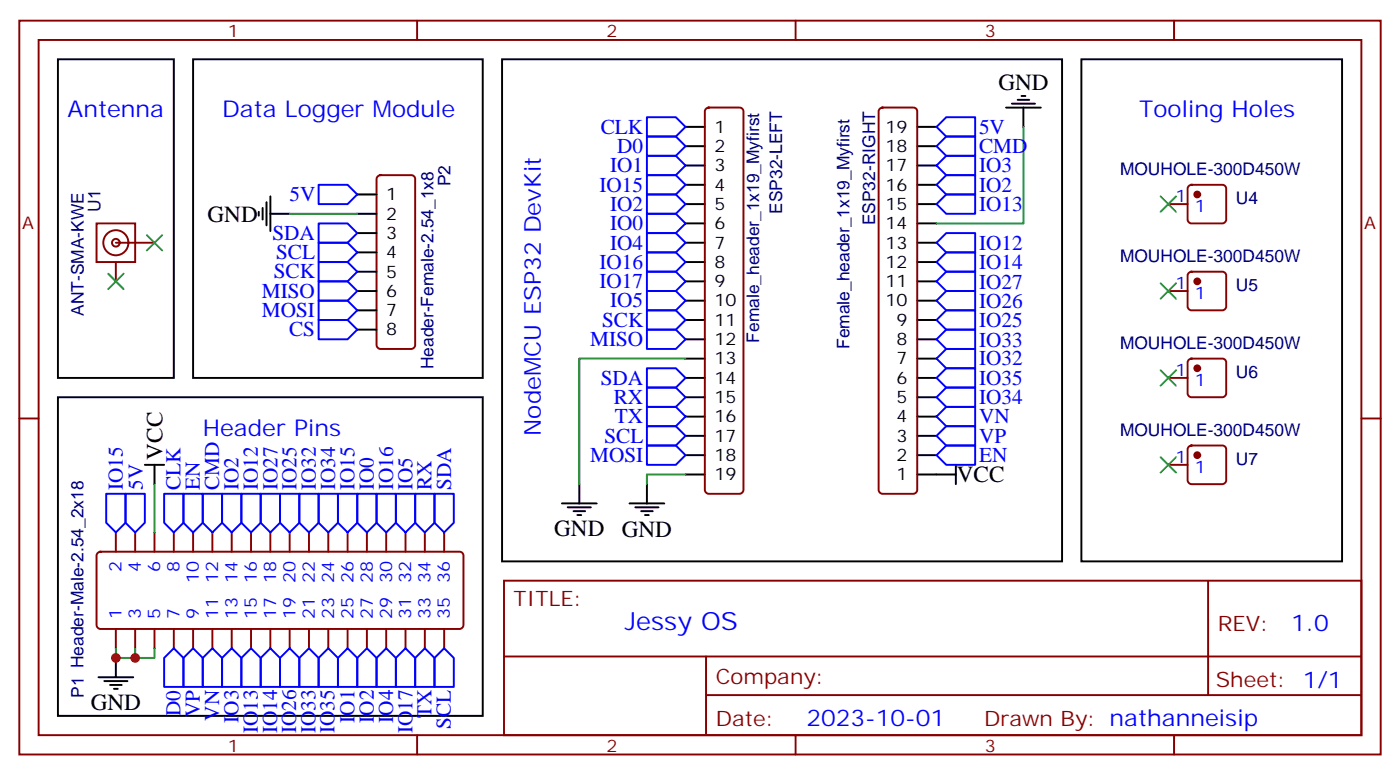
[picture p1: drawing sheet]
<svg xmlns="http://www.w3.org/2000/svg" width="256mm" height="141mm" viewBox="0 0 256 141" stroke-linecap="round" stroke-linejoin="round" font-family="sans-serif">
<g fill="none" stroke="#870000" stroke-width=".35">
<path d="M3.5 3.8h248.7v134h-248.7zM7.1 7.3h241.6v127h-241.6zM76.2 3.8v3.5M129 19.9l.5-.3h5.6a.71 .71 0 0 1 .7 .8v69.1a.76 .76 0 0 1-.7 .7h-5.6a.76 .76 0 0 1-.7-.7v-69.1zM145.3 3.8v3.5M160.7 19.9l.5-.3h5.7a.71 .71 0 0 1 .7 .8v69.1a.76 .76 0 0 1-.7 .7h-5.7a.76 .76 0 0 1-.7-.7v-69.1zM214.5 3.8v3.5M69 32.2l.5-.2h5.6a.71 .71 0 0 1 .7 .7v30.3a.76 .76 0 0 1-.7 .7h-5.6a.76 .76 0 0 1-.7-.7v-30.3zM213.4 37.3h3.6M217.2 34l.5-.2h5.6a.71 .71 0 0 1 .7 .7v5.6a.76 .76 0 0 1-.7 .7h-5.6a.76 .76 0 0 1-.7-.7v-5.6zM17.6 40.8h7.1v7.1h-7.1zM21.2 44.3h7"/>
<path d="M21.2 47.9v3.5M213.4 53.2h3.6M217.2 49.8l.5-.2h5.6a.71 .71 0 0 1 .7 .7v5.7a.76 .76 0 0 1-.7 .7h-5.6a.76 .76 0 0 1-.7-.7v-5.7zM3.5 76.4h3.6M213.4 69h3.6M217.2 65.7l.5-.2h5.6a.71 .71 0 0 1 .7 .7v5.7a.76 .76 0 0 1-.7 .7h-5.6a.76 .76 0 0 1-.7-.7v-5.7zM248.7 76.4h3.5M21.2 97.3v3.5M24.7 97.3v3.5M28.2 97.3v3.5M31.7 97.3v3.5M35.3 97.3v3.5"/>
<path d="M38.8 97.3v3.5M42.3 97.3v3.5M45.9 97.3v3.5M49.4 97.3v3.5M52.9 97.3v3.5M56.4 97.3v3.5M60 97.3v3.5M63.5 97.3v3.5M67 97.3v3.5M70.6 97.3v3.5M74.1 97.3v3.5M77.6 97.3v3.5"/>
<path d="M81.1 97.3v3.5M213.4 84.9h3.6M217.2 81.6l.5-.2h5.6a.71 .71 0 0 1 .7 .7v5.6a.76 .76 0 0 1-.7 .7h-5.6a.76 .76 0 0 1-.7-.7v-5.6zM17.9 101l.4-.2h65.7a.71 .71 0 0 1 .7 .7v12.7a.76 .76 0 0 1-.7 .7h-65.7a.76 .76 0 0 1-.7-.7v-12.7zM21.2 114.9v3.5M24.7 114.9v3.5M28.2 114.9v3.5M31.7 114.9v3.5M35.3 114.9v3.5M38.8 114.9v3.5M42.3 114.9v3.5M45.9 114.9v3.5"/>
<path d="M49.4 114.9v3.5M52.9 114.9v3.5M56.4 114.9v3.5M60 114.9v3.5M63.5 114.9v3.5M67 114.9v3.5M70.6 114.9v3.5M74.1 114.9v3.5M77.6 114.9v3.5M81.1 114.9v3.5M92.1 106.1h156.6v28.2h-156.6zM92.1 119.9h156.5"/>
<path d="M129 119.9v14.1M220.7 106.1v20.9M76.2 134.3v3.5M129 127h119.6M145.3 134.3v3.5M214.5 134.3v3.5"/>
<circle cx="21.2" cy="44.3" r="2.29"/>
<circle cx="21.2" cy="44.3" r=".71"/>
</g>
<g fill="none" stroke="#000" stroke-width=".35">
<path d="M10.6 10.8h21.1v58.2h-21.1zM35.3 10.8h52.9v58.2h-52.9zM91.7 10.8h102.3v91.8h-102.3zM183.8 19.6h6.3M184.9 18.9h4.2M185.9 18.2h2.1M186.6 17.5h.7M187 19.6v3.6M197.6 10.8h47.6v91.8h-47.6zM47.3 38.7v.7M48 38v2.1M48.7 36.9v4.3"/>
<path d="M49.4 39.1h3.5M49.4 35.9v6.3M65.3 35.5h3.5M65.3 39.1h3.5M125.2 37.3h3.6M125.2 33.8h3.6M125.2 30.2h3.6M125.2 26.7h3.6M125.2 23.2h3.6M167.6 37.3h3.5M167.6 33.8h3.5M167.6 30.2h3.5"/>
<path d="M167.6 26.7h3.5M167.6 23.2h3.5M65.3 42.6h3.5M65.3 46.1h3.5M65.3 49.6h3.5M65.3 53.2h3.5M65.3 56.7h3.5M125.2 58.5h3.6M125.2 54.9h3.6M125.2 51.4h3.6M125.2 47.9h3.6M125.2 44.3h3.6"/>
<path d="M125.2 40.8h3.6M167.6 58.5h3.5M167.6 54.9h3.5M167.6 51.4h3.5M167.6 47.9h3.5M167.6 44.3h3.5M167.6 40.8h3.5M10.6 72.6h77.6v58.2h-77.6zM65.3 60.2h3.5M125.2 79.6h3.6M125.2 76.1h3.6M125.2 72.6h3.6"/>
<path d="M125.2 69h3.6M125.2 65.5h3.6M125.2 62h3.6M167.6 79.6h3.5M167.6 76.1h3.5M167.6 72.6h3.5M167.6 69h3.5M167.6 65.5h3.5M167.6 62h3.5M26.5 84.9h3.5M28.2 84.9v3.5M102.7 92h6.3"/>
<path d="M103.7 92.7h4.2M104.8 93.4h2.1M105.5 94.1h.7M105.8 88.4v3.6M115 92h6.4M116.1 92.7h4.2M117.1 93.4h2.1M117.8 94.1h.7M118.2 88.4v3.6M125.2 86.7h3.6M125.2 83.1h3.6M167.6 86.7h7"/>
<path d="M167.6 83.1h3.5M174.6 84.9v3.5M18 123.7h6.3M19 124.4h4.3M20.1 125.1h2.1M20.8 125.8h.7M21.2 120.2v3.5"/>
</g>
<g fill="none" stroke="#00f" stroke-width=".35">
<path d="M58.2 33.8h5.3l1.8 1.7-1.8 1.8h-5.3zM118.2 32h5.3l1.7 1.8-1.7 1.7h-5.3zM118.2 35.5h5.3l1.7 1.8-1.7 1.8h-5.3zM118.2 39.1h5.3l1.7 1.7-1.7 1.8h-5.3zM118.2 28.5h5.3l1.7 1.7-1.7 1.8h-5.3zM118.2 24.9h5.3l1.7 1.8-1.7 1.8h-5.3zM118.2 21.4h5.3l1.7 1.8-1.7 1.7h-5.3zM171.1 23.2l1.8-1.8h5.3v3.5h-5.3zM171.1 26.7l1.8-1.8h5.3v3.6h-5.3zM171.1 30.2l1.8-1.7h5.3v3.5h-5.3zM171.1 33.8l1.8-1.8h5.3v3.5h-5.3zM171.1 37.3l1.8-1.8h5.3v3.6h-5.3z"/>
<path d="M58.2 40.8h5.3l1.8 1.8-1.8 1.7h-5.3zM58.2 44.3h5.3l1.8 1.8-1.8 1.8h-5.3zM58.2 47.9h5.3l1.8 1.7-1.8 1.8h-5.3zM58.2 51.4h5.3l1.8 1.8-1.8 1.7h-5.3zM58.2 54.9h5.3l1.8 1.8-1.8 1.8h-5.3zM58.2 58.5h5.3l1.8 1.7-1.8 1.8h-5.3zM118.2 56.7h5.3l1.7 1.8-1.7 1.7h-5.3zM118.2 53.2h5.3l1.7 1.7-1.7 1.8h-5.3zM118.2 42.6h5.3l1.7 1.7-1.7 1.8h-5.3zM118.2 46.1h5.3l1.7 1.8-1.7 1.7h-5.3zM118.2 49.6h5.3l1.7 1.8-1.7 1.8h-5.3zM171.1 58.5l1.8-1.8h5.3v3.5h-5.3z"/>
<path d="M171.1 54.9l1.8-1.7h5.3v3.5h-5.3zM171.1 51.4l1.8-1.8h5.3v3.6h-5.3zM171.1 47.9l1.8-1.8h5.3v3.5h-5.3zM172.9 42.6h5.3v3.5h-5.3l-1.8-1.8zM118.2 60.2h5.3l1.7 1.8-1.7 1.7h-5.3zM118.2 67.3h5.3l1.7 1.7-1.7 1.8h-5.3zM118.2 77.9h5.3l1.7 1.7-1.7 1.8h-5.3zM118.2 74.3h5.3l1.7 1.8-1.7 1.8h-5.3zM118.2 70.8h5.3l1.7 1.8-1.7 1.7h-5.3zM171.1 79.6l1.8-1.7h5.3v3.5h-5.3zM171.1 76.1l1.8-1.8h5.3v3.6h-5.3zM171.1 72.6l1.8-1.8h5.3v3.5h-5.3z"/>
<path d="M171.1 69l1.8-1.7h5.3v3.5h-5.3zM171.1 65.5l1.8-1.8h5.3v3.6h-5.3zM171.1 62l1.8-1.8h5.3v3.5h-5.3zM19.4 90.2h3.5v5.3l-1.7 1.8-1.8-1.8zM22.9 90.2h3.6v5.3l-1.8 1.8-1.8-1.8zM30 90.2h3.5v5.3l-1.8 1.8-1.7-1.8zM33.5 90.2h3.5v5.3l-1.7 1.8-1.8-1.8zM37 90.2h3.6v5.3l-1.8 1.8-1.8-1.8zM40.6 90.2h3.5v5.3l-1.8 1.8-1.7-1.8zM44.1 90.2h3.5v5.3l-1.7 1.8-1.8-1.8zM47.6 90.2h3.6v5.3l-1.8 1.8-1.8-1.8zM51.2 90.2h3.5v5.3l-1.8 1.8-1.7-1.8z"/>
<path d="M54.7 90.2h3.5v5.3l-1.8 1.8-1.7-1.8zM58.2 90.2h3.5v5.3l-1.7 1.8-1.8-1.8zM61.7 90.2h3.6v5.3l-1.8 1.8-1.8-1.8zM65.3 90.2h3.5v5.3l-1.8 1.8-1.7-1.8zM68.8 90.2h3.5v5.3l-1.7 1.8-1.8-1.8zM72.3 90.2h3.5v5.3l-1.7 1.8-1.8-1.8zM75.8 90.2h3.6v5.3l-1.8 1.8-1.8-1.8zM79.4 90.2h3.5v5.3l-1.8 1.8-1.7-1.8zM118.2 81.4h5.3l1.7 1.7-1.7 1.8h-5.3zM171.1 83.1l1.8-1.7h5.3v3.5h-5.3zM31.7 118.4l1.8 1.8v5.3h-3.5v-5.3zM35.3 118.4l1.7 1.8v5.3h-3.5v-5.3z"/>
<path d="M38.8 118.4l1.8 1.8v5.3h-3.6v-5.3zM42.3 118.4l1.8 1.8v5.3h-3.5v-5.3zM45.9 118.4l1.7 1.8v5.3h-3.5v-5.3zM49.4 118.4l1.8 1.8v5.3h-3.6v-5.3zM52.9 118.4l1.8 1.8v5.3h-3.5v-5.3zM60 118.4l1.7 1.8v5.3h-3.5v-5.3zM63.5 118.4l1.8 1.8v5.3h-3.6v-5.3zM67 118.4l1.8 1.8v5.3h-3.5v-5.3zM70.6 118.4l1.7 1.8v5.3h-3.5v-5.3zM74.1 118.4l1.7 1.8v5.3h-3.5v-5.3zM77.6 118.4l1.8 1.8v5.3h-3.6v-5.3zM54.7 120.2l1.7-1.8 1.8 1.8v5.3h-3.5z"/>
<path d="M79.4 120.2l1.7-1.8 1.8 1.8v5.3h-3.5z"/>
</g>
<path d="M52.9 39.1h12.4M187 23.2v17.6h-15.9M125.2 65.5h-19.4v22.9M28.2 88.4v8.9M125.2 86.7h-7v1.7M21.2 118.4v1.8h3.5v-1.8M28.2 118.4v1.8h-3.5" fill="none" stroke="#008700" stroke-width=".35"/>
<g fill="#870000" stroke="#870000" stroke-width=".35">
<circle cx="218.7" cy="35.5" r=".53"/>
<circle cx="218.7" cy="51.4" r=".53"/>
<circle cx="218.7" cy="67.3" r=".53"/>
<circle cx="218.7" cy="83.1" r=".53"/>
</g>
<path d="M212 35.9l2.8 2.8M214.8 35.9l-2.8 2.8M19.8 50l2.8 2.8M22.6 50l-2.8 2.8M26.8 42.9l2.8 2.9M29.6 42.9l-2.8 2.9M212 51.8l2.8 2.8M214.8 51.8l-2.8 2.8M212 67.6l2.8 2.8M214.8 67.6l-2.8 2.8M212 83.5l2.8 2.8M214.8 83.5l-2.8 2.8" fill="none" stroke="#3c3" stroke-width=".35"/>
<g fill="#c00">
<circle cx="21.2" cy="120.2" r=".88"/>
<circle cx="24.7" cy="120.2" r=".88"/>
</g>
<text font-size="4.6" fill="#00f" x="114.2" y="115.1">Jessy OS</text>
<g font-size="4.2">
<text x="182.4" y="16.5">GND</text>
<text x="37.9" y="40.5">GND</text>
<text x="29.7" y="84" transform="rotate(-90 29.7 84)">VCC</text>
<text x="174.8" y="88.1">VCC</text>
<text x="101.2" y="98">GND</text>
<text x="113.6" y="98">GND</text>
<text x="16.6" y="129.7">GND</text>
</g>
<g font-size="4.2" fill="#00f">
<text x="12.3" y="21.4">Antenna</text>
<text x="40.6" y="21.4">Data Logger Module</text>
<text x="208.1" y="21.4">Tooling Holes</text>
<text x="37" y="79.6">Header Pins</text>
<text x="98.8" y="79.6" transform="rotate(-90 98.8 79.6)">NodeMCU ESP32 DevKit</text>
<text x="235.9" y="115.3">1.0</text>
<text x="147.3" y="132.7">2023-10-01</text>
</g>
<g font-size="3.9" fill="#00f">
<text x="109.8" y="24.4">CLK</text>
<text x="112.7" y="28">D0</text>
<text x="178.9" y="24.4">5V</text>
<text x="178.9" y="28">CMD</text>
<text x="109.5" y="35">IO15</text>
<text x="111.5" y="31.5">IO1</text>
<text x="178.9" y="31.5">IO3</text>
<text x="178.9" y="35">IO2</text>
<text x="52.9" y="36.6">5V</text>
<text x="111.5" y="38.5">IO2</text>
<text x="178.9" y="38.5">IO13</text>
<text x="49.8" y="43.8">SDA</text>
<text x="50.4" y="47.3">SCL</text>
<text x="111.5" y="45.6">IO4</text>
<text x="111.5" y="42.1">IO0</text>
<text x="178.9" y="45.6">IO12</text>
<text x="50" y="50.9">SCK</text>
<text x="109.5" y="49.1">IO16</text>
<text x="109.5" y="52.6">IO17</text>
<text x="178.9" y="52.7">IO27</text>
<text x="178.9" y="49.1">IO14</text>
<text x="47.8" y="54.4">MISO</text>
<text x="47.8" y="57.9">MOSI</text>
<text x="110" y="59.7">SCK</text>
<text x="111.5" y="56.2">IO5</text>
<text x="178.9" y="59.7">IO25</text>
<text x="178.9" y="56.3">IO26</text>
<text x="52.8" y="61.5">CS</text>
<text x="107.8" y="63.2">MISO</text>
<text x="178.9" y="63.3">IO33</text>
<text x="109.8" y="70.3">SDA</text>
<text x="178.9" y="70.4">IO35</text>
<text x="178.9" y="66.8">IO32</text>
<text x="112.1" y="73.8">RX</text>
<text x="112.3" y="77.3">TX</text>
<text x="178.9" y="77.3">VN</text>
<text x="178.9" y="73.8">IO34</text>
<text x="110.4" y="80.9">SCL</text>
<text x="178.9" y="80.9">VP</text>
<text x="22.4" y="89.5" transform="rotate(-90 22.4 89.5)">IO15</text>
<text x="26.1" y="89.5" transform="rotate(-90 26.1 89.5)">5V</text>
<text x="33" y="89.5" transform="rotate(-90 33 89.5)">CLK</text>
<text x="36.5" y="89.5" transform="rotate(-90 36.5 89.5)">EN</text>
<text x="40.1" y="89.5" transform="rotate(-90 40.1 89.5)">CMD</text>
<text x="43.6" y="89.5" transform="rotate(-90 43.6 89.5)">IO2</text>
<text x="47.1" y="89.5" transform="rotate(-90 47.1 89.5)">IO12</text>
<text x="50.7" y="89.5" transform="rotate(-90 50.7 89.5)">IO27</text>
<text x="54.2" y="89.5" transform="rotate(-90 54.2 89.5)">IO25</text>
<text x="57.7" y="89.5" transform="rotate(-90 57.7 89.5)">IO32</text>
<text x="61.2" y="89.5" transform="rotate(-90 61.2 89.5)">IO34</text>
<text x="64.7" y="89.5" transform="rotate(-90 64.7 89.5)">IO15</text>
<text x="68.3" y="89.5" transform="rotate(-90 68.3 89.5)">IO0</text>
<text x="71.8" y="89.5" transform="rotate(-90 71.8 89.5)">IO16</text>
<text x="75.3" y="89.5" transform="rotate(-90 75.3 89.5)">IO5</text>
<text x="78.9" y="89.5" transform="rotate(-90 78.9 89.5)">RX</text>
<text x="82.4" y="89.5" transform="rotate(-90 82.4 89.5)">SDA</text>
<text x="107.8" y="84.4">MOSI</text>
<text x="178.9" y="84.4">EN</text>
<text x="33" y="130.8" transform="rotate(-90 33 130.8)">D0</text>
<text x="36.5" y="131" transform="rotate(-90 36.5 131)">VP</text>
<text x="40.1" y="131.6" transform="rotate(-90 40.1 131.6)">VN</text>
<text x="78.9" y="131.2" transform="rotate(-90 78.9 131.2)">TX</text>
<text x="43.6" y="132" transform="rotate(-90 43.6 132)">IO3</text>
<text x="47.1" y="133.9" transform="rotate(-90 47.1 133.9)">IO13</text>
<text x="50.6" y="133.9" transform="rotate(-90 50.6 133.9)">IO14</text>
<text x="54.1" y="133.9" transform="rotate(-90 54.1 133.9)">IO26</text>
<text x="57.6" y="133.9" transform="rotate(-90 57.6 133.9)">IO33</text>
<text x="61.1" y="133.9" transform="rotate(-90 61.1 133.9)">IO35</text>
<text x="64.7" y="132" transform="rotate(-90 64.7 132)">IO1</text>
<text x="68.3" y="132" transform="rotate(-90 68.3 132)">IO2</text>
<text x="71.8" y="132" transform="rotate(-90 71.8 132)">IO4</text>
<text x="75.3" y="133.9" transform="rotate(-90 75.3 133.9)">IO17</text>
<text x="82.4" y="133.1" transform="rotate(-90 82.4 133.1)">SCL</text>
</g>
<g font-size="3.9" fill="#800">
<text x="93.8" y="110.7">TITLE:</text>
<text x="222.5" y="115.3">REV:</text>
<text x="130.7" y="124.9">Company:</text>
<text x="222.1" y="125.5">Sheet: 1/1</text>
<text x="130.7" y="132.5">Date:</text>
<text x="179.8" y="132.6">Drawn By: nathanneisip</text>
</g>
<g font-size="3.2" fill="#800">
<text x="41.6" y="6.8">1</text>
<text x="110.8" y="6.8">2</text>
<text x="179.9" y="6.8">3</text>
<text x="4.1" y="41.9">A</text>
<text x="249.2" y="41.9">A</text>
<text x="41.6" y="137.3">1</text>
<text x="110.8" y="137.3">2</text>
<text x="179.9" y="137.3">3</text>
</g>
<g font-size="3.2">
<text x="130.5" y="27.8">2</text>
<text x="130.5" y="24.2">1</text>
<text x="161.8" y="24.2">19</text>
<text x="161.8" y="27.8">18</text>
<text x="130.5" y="34.8">4</text>
<text x="130.5" y="31.3">3</text>
<text x="161.8" y="31.3">17</text>
<text x="161.8" y="34.8">16</text>
<text x="70.6" y="36.6">1</text>
<text x="70.6" y="40.1">2</text>
<text x="130.5" y="41.9">6</text>
<text x="130.5" y="38.3">5</text>
<text x="161.8" y="38.3">15</text>
<text x="161.8" y="41.9">14</text>
<text x="70.6" y="43.6">3</text>
<text x="70.6" y="47.2">4</text>
<text x="130.5" y="45.4">7</text>
<text x="161.8" y="45.4">13</text>
<text x="70.6" y="50.7">5</text>
<text x="130.5" y="52.5">9</text>
<text x="130.5" y="48.9">8</text>
<text x="161.8" y="48.9">12</text>
<text x="161.8" y="52.5">11</text>
<text x="70.6" y="54.2">6</text>
<text x="70.6" y="57.7">7</text>
<text x="130.5" y="59.5">11</text>
<text x="130.5" y="56">10</text>
<text x="161.8" y="56">10</text>
<text x="163.8" y="59.5">9</text>
<text x="70.6" y="61.3">8</text>
<text x="130.5" y="63">12</text>
<text x="163.8" y="63">8</text>
<text x="130.5" y="70.1">14</text>
<text x="130.5" y="66.6">13</text>
<text x="163.8" y="66.6">7</text>
<text x="163.8" y="70.1">6</text>
<text x="130.5" y="77.2">16</text>
<text x="130.5" y="73.6">15</text>
<text x="163.8" y="73.6">5</text>
<text x="163.8" y="77.2">4</text>
<text x="130.5" y="80.7">17</text>
<text x="163.8" y="80.7">3</text>
<text x="130.5" y="87.7">19</text>
<text x="130.5" y="84.2">18</text>
<text x="163.8" y="84.2">2</text>
<text x="163.8" y="87.7">1</text>
</g>
<g font-size="3.2" fill="#000080">
<text x="82.3" y="34" transform="rotate(-90 82.3 34)">P2</text>
<text x="204.6" y="32">MOUHOLE-300D450W</text>
<text x="18.3" y="38.7" transform="rotate(-90 18.3 38.7)">U1</text>
<text x="142.9" y="39.1" transform="rotate(-90 142.9 39.1)">ESP32-LEFT</text>
<text x="159.9" y="41.2" transform="rotate(-90 159.9 41.2)">ESP32-RIGHT</text>
<text x="225.8" y="37.3">U4</text>
<text x="204.6" y="47.9">MOUHOLE-300D450W</text>
<text x="225.8" y="53.2">U5</text>
<text x="15.3" y="57.7" transform="rotate(-90 15.3 57.7)">ANT-SMA-KWE</text>
<text x="138.7" y="62.6" transform="rotate(-90 138.7 62.6)">Female_header_1x19_Myfirst</text>
<text x="155.2" y="63.7" transform="rotate(-90 155.2 63.7)">Female_header_1x19_Myfirst</text>
<text x="204.6" y="63.7">MOUHOLE-300D450W</text>
<text x="79.2" y="67.5" transform="rotate(-90 79.2 67.5)">Header-Female-2.54_1x8</text>
<text x="225.8" y="69">U6</text>
<text x="204.6" y="79.6">MOUHOLE-300D450W</text>
<text x="225.8" y="84.9">U7</text>
<text x="15.3" y="127.5" transform="rotate(-90 15.3 127.5)">P1 Header-Male-2.54_2x18</text>
</g>
<g font-size="3.2" fill="#00f">
<text x="214.8" y="36.9">1</text>
<text x="218.3" y="38.7">1</text>
<text x="214.8" y="52.8">1</text>
<text x="218.3" y="54.6">1</text>
<text x="214.8" y="68.7">1</text>
<text x="218.3" y="70.4">1</text>
<text x="214.8" y="84.6">1</text>
<text x="218.3" y="86.3">1</text>
<text x="22.2" y="104.6" transform="rotate(-90 22.2 104.6)">2</text>
<text x="25.8" y="104.6" transform="rotate(-90 25.8 104.6)">4</text>
<text x="29.3" y="104.6" transform="rotate(-90 29.3 104.6)">6</text>
<text x="32.8" y="104.6" transform="rotate(-90 32.8 104.6)">8</text>
<text x="36.3" y="106.6" transform="rotate(-90 36.3 106.6)">10</text>
<text x="39.9" y="106.6" transform="rotate(-90 39.9 106.6)">12</text>
<text x="43.4" y="106.6" transform="rotate(-90 43.4 106.6)">14</text>
<text x="46.9" y="106.6" transform="rotate(-90 46.9 106.6)">16</text>
<text x="50.4" y="106.6" transform="rotate(-90 50.4 106.6)">18</text>
<text x="54" y="106.6" transform="rotate(-90 54 106.6)">20</text>
<text x="57.5" y="106.6" transform="rotate(-90 57.5 106.6)">22</text>
<text x="61" y="106.6" transform="rotate(-90 61 106.6)">24</text>
<text x="64.6" y="106.6" transform="rotate(-90 64.6 106.6)">26</text>
<text x="68.1" y="106.6" transform="rotate(-90 68.1 106.6)">28</text>
<text x="71.6" y="106.6" transform="rotate(-90 71.6 106.6)">30</text>
<text x="75.1" y="106.6" transform="rotate(-90 75.1 106.6)">32</text>
<text x="78.7" y="106.6" transform="rotate(-90 78.7 106.6)">34</text>
<text x="82.2" y="106.6" transform="rotate(-90 82.2 106.6)">36</text>
<text x="22.2" y="113.1" transform="rotate(-90 22.2 113.1)">1</text>
<text x="25.8" y="113.1" transform="rotate(-90 25.8 113.1)">3</text>
<text x="29.3" y="113.1" transform="rotate(-90 29.3 113.1)">5</text>
<text x="32.8" y="113.1" transform="rotate(-90 32.8 113.1)">7</text>
<text x="36.3" y="113.1" transform="rotate(-90 36.3 113.1)">9</text>
<text x="39.9" y="113.1" transform="rotate(-90 39.9 113.1)">11</text>
<text x="43.4" y="113.1" transform="rotate(-90 43.4 113.1)">13</text>
<text x="46.9" y="113.1" transform="rotate(-90 46.9 113.1)">15</text>
<text x="50.4" y="113.1" transform="rotate(-90 50.4 113.1)">17</text>
<text x="54" y="113.1" transform="rotate(-90 54 113.1)">19</text>
<text x="57.5" y="113.1" transform="rotate(-90 57.5 113.1)">21</text>
<text x="61" y="113.1" transform="rotate(-90 61 113.1)">23</text>
<text x="64.6" y="113.1" transform="rotate(-90 64.6 113.1)">25</text>
<text x="68.1" y="113.1" transform="rotate(-90 68.1 113.1)">27</text>
<text x="71.6" y="113.1" transform="rotate(-90 71.6 113.1)">29</text>
<text x="75.1" y="113.1" transform="rotate(-90 75.1 113.1)">31</text>
<text x="78.7" y="113.1" transform="rotate(-90 78.7 113.1)">33</text>
<text x="82.2" y="113.1" transform="rotate(-90 82.2 113.1)">35</text>
</g>
</svg>
